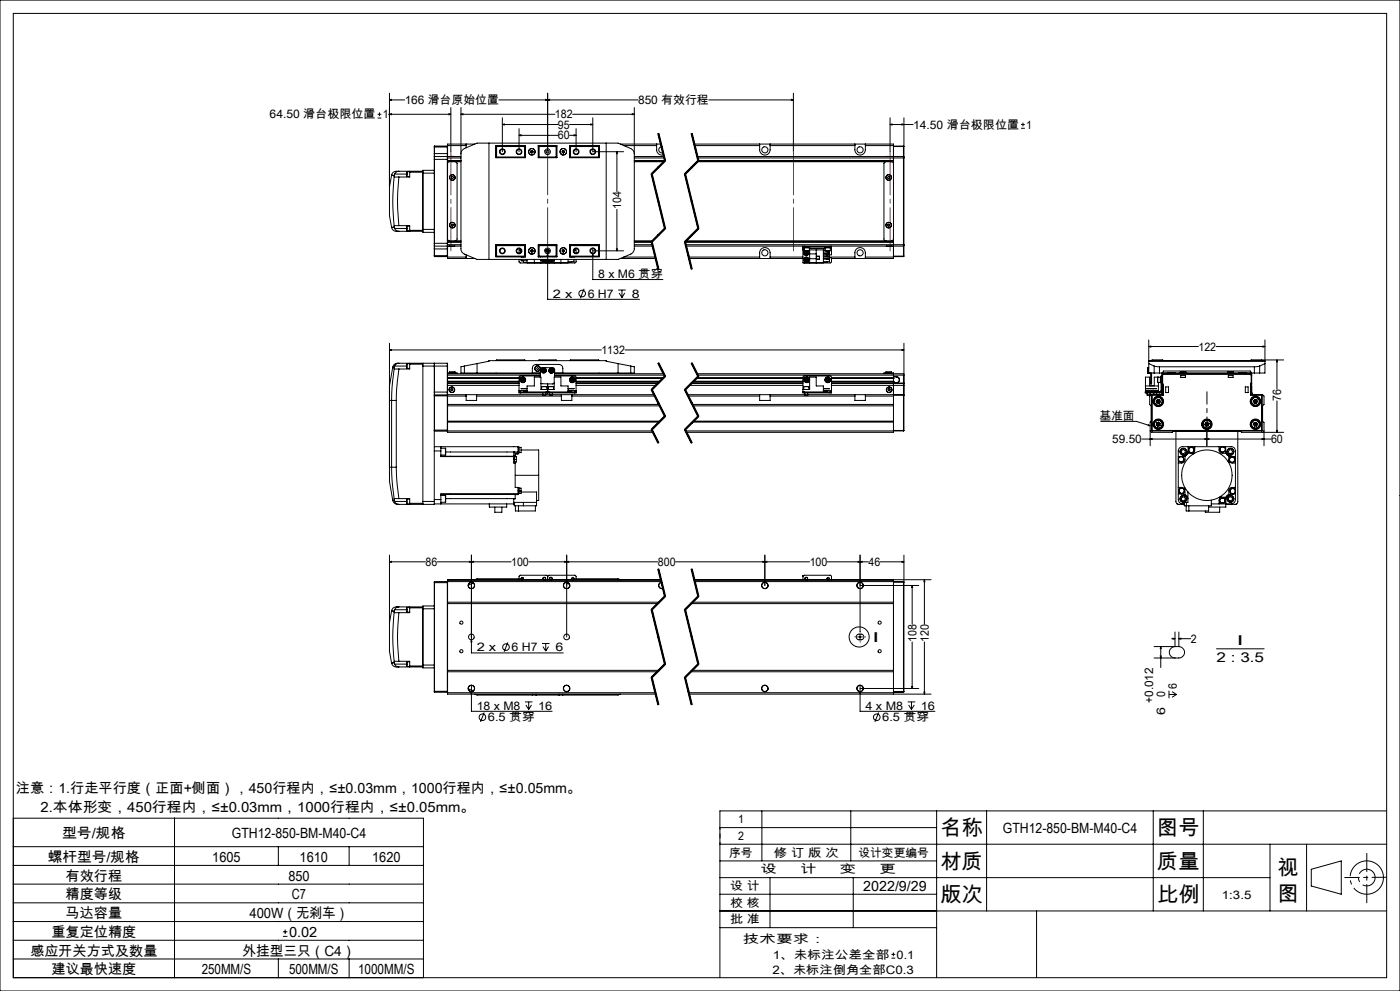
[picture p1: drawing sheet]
<svg xmlns="http://www.w3.org/2000/svg" width="420mm" height="297mm" viewBox="0 0 420 297" stroke-linecap="round" stroke-linejoin="round" font-family="sans-serif">
<g fill="none" stroke="#000" stroke-width=".3">
<path d="M0 0h420v297h-420zM4 4h412v289h-412zM113.3 35.4h1.1M113.3 34.3h1.1M113.8 33.7v1.1M116.6 34.3h18.7M116.8 29.9l.6-.1v.3zM116.8 34.3l.6-.2v.3zM116.8 29.9h4.6M116.8 27.9v28.2M134.7 34.1l.6 .2-.6 .1zM135.3 32.2v13.3"/>
<path d="M138.3 34.3l.6-.2v.3zM138.3 32.2v42.7l.3 .6 .7 .7 3.8 1.5h42.3l4.4-1.9 .5-1.2v-42.4M138.3 34.3h28.2M150.7 37.3l.6-.2v.4zM150.7 37.3h16.7M150.7 35.3v10.2M155.7 38.6v6.9M163.7 29.8l.6 .1-.6 .2zM164.3 29.9l.6-.1v.3zM164.3 27.9v17.6M170.9 37.3h6.9M171.8 34.3h18.5"/>
<path d="M172.8 38.6v6.9M177.2 37.1l.6 .2-.6 .2zM177.8 35.3v10.2h9.3M189.7 34.1l.6 .2-.6 .1zM191.4 29.9h-41.8M197.5 40l2 8.2-4 4 4 16.3-4 4 2 8.1M197.7 40l2 8.1M207.5 40l2 8.2M207.7 40l2 8.1M212.6 29.9h25.4M237.4 29.8l.6 .1-.6 .2zM238 27.9v17.6"/>
<path d="M267 37.3l.6-.2v.4zM267 37.3h6.9M267 35.3v10.2M270.6 37.1l.6 .2-.6 .2zM271.2 35.3v11.8M306.3 38.4h1.1M306.3 37.3h1.1M306.9 36.8v1.1M116.8 56.1v8.5l.7 3.6M117.5 52.5h.1M117.5 52.5l.8 .1M117.5 52.5l-.7 3.6"/>
<path d="M118.3 52.9a64.4 64.4 0 0 0 0 14.8M118.3 52.9l1.4 .2M118.3 52.6v.3M118.4 52.2l-.1 .4M118.4 52.2h3.6M119.7 51.3h-.7a1.42 1.42 0 0 0-1.5 1.2M119.7 53.1a66.7 66.7 0 0 0 0 14.5M119.7 51.3l-.9 .3-.4 .6M119.7 51.3h7.2M122 52.2l.1 .7M122.1 51.5l-.1 .7M122.1 51.5v1.4"/>
<path d="M122.1 51.5h.8M122.1 52.9h.8M122.9 51.3v.3M122.9 51.6v1.5h-3.2M122.9 51.6h4M126.9 51.3v.3M126.9 51.6v17.4M126.9 51.9h3.4M130.3 47.8v4.1M130.3 51h-3.4v.3M130.3 47v.8M130.3 46v1"/>
<path d="M130.3 51.9v16.9M130.3 47.8h4M130.3 46h4M130.3 44.1h4M130.4 46.9v26.9M130.4 43.8v3.1M130.4 43.8l-.1 2.2M130.4 46.9h7.9M130.4 43.8h3.8M130.4 46.9l-.1 .1M134.2 46.9v26.9M134.2 43.8v3.1"/>
<path d="M134.2 46.9l.1 .1M134.2 43.8h.1M134.3 46.9h.1M134.3 47v.8M134.3 47.8v25.1M134.3 48.1h4M134.3 43.6h5.5M134.3 47.3h4M134.7 46.9h1.7M135.5 52.9h.4l.1 .3-.1 .3h-.4l-.1-.3zM136.6 48.5l.5 .4v22.8l-.5 .5M138.3 48.5h-3.5l-.5 .5"/>
<path d="M138.3 46.1l.1-.7 .6-.7 4.1-1.8h42.3l4.1 1.8 .6 .7 .2 .7M139.8 43.2v1.1M142.5 43.2h-8.2v3.7M146.7 42.9v34.8M148.8 43.7h8.9v3.6h-8.9zM148.8 46.9h.1M149 43.9h8.4M149 47.1h8.4M149 43.9v3.2M149 47.1l-.2 .1h8.9M155.7 40.6l.6-.2v.3zM155.7 40.6h11.7"/>
<path d="M157.4 43.9l.2-.1v3.4l-.2-.1M157.4 43.9v3.2M157.7 43.8h-8.9l.2 .1M159.3 45.3v.3M159.3 45.6l.3 .2M159.6 45.2l.2 .1M159.6 45.2l-.3 .1M159.8 45.3v.3M159.8 45.6l-.2 .2M161.5 43.7l.1 .1M161.5 43.7h5.6v3.6h-5.6zM161.5 43.8h5.6"/>
<path d="M161.5 47.2h5.6M161.6 43.8v3.4l.1-.1M161.6 43.8l.1 .1M161.7 43.9h5.1M161.7 43.9v3.2M161.7 47.1h5.1M166.8 43.9l.2-.1v3.4l-.2-.1M166.8 43.9v3.2M168.7 45.3v.3M168.7 45.6l.3 .2M169 45.2l.3 .1M169 45.2l-.3 .1"/>
<path d="M169.3 45.3v.3M169.3 45.6l-.3 .2M170.9 43.7h8.9v3.6h-8.9zM170.9 43.8h8.8M170.9 40.6h1.9M171.1 43.9l-.1-.1v3.4l.1-.1M171.1 43.9h8.5M171.1 43.9v3.2M171.1 47.1h8.5M171.6 43.7v.1M172.2 40.4l.6 .2-.6 .1zM179.6 43.9v3.2"/>
<path d="M179.6 47.1l.1 .1h-8.8M179.7 43.8v3.5M179.7 46.9h.1M179.7 43.8l-.1 .1M181.9 42.9v34.8M185.1 45.5l.1 .6h-.3zM185.1 45.5v11.9M186.1 43.2h12.2M187.1 43.6h9.9M190.3 48.5h8.9M190.3 46.9h8.9M190.3 48.1h9.2"/>
<path d="M190.3 47.3h9M195.3 52.2l4 16.3M195.7 52.1l4 16.3M197 43.2v1.7a1.53 1.53 0 0 0 2 1.5M197.3 40l2 8.2M198.5 44a.92 .92 0 0 0-.9 1.1 .92 .92 0 0 0 1.3 .7M199.4 48l-4 4M199.6 48.3l-4 4M205.3 52.2l4 16.3M205.7 52.1l4 16.3M207.3 40l2 8.2M208.2 43.2h59.8v34.3h-18.6"/>
<path d="M208.4 43.6h19.5M209.2 46.9h61.8M209.2 48.5h58.2l.5 .1 .1 .4M209.3 47.3h61.7M209.4 48l-4 4M209.5 48.1h58.5M209.5 48.2l-4 4 4 16.3-4 4 2 8.1M209.6 48.3l-4 4M227.9 43.2v1.7a1.57 1.57 0 0 0 1.6 1.6 1.57 1.57 0 0 0 1.5-1.6v-1.7M231 43.6h25.5M256.5 43.2v1.7a1.57 1.57 0 0 0 1.5 1.6 1.57 1.57 0 0 0 1.6-1.6v-1.7M259.6 43.6h8.4"/>
<path d="M265.7 48.5l-.5 .4v22.8l.1 .3 .4 .2M265.9 46.9h1.7M266.5 52.9h.3l-.1 .6-.3-.1-.1-.3zM268 43.8h3M268 43.9h3M271 46.9v.4M271 47.3h.2M271 46.9l.2 .2M271 43.8v.1M271 43.9v3M271 47.3v26M271.2 47.1v.2"/>
<path d="M271.2 47.3v26M117.5 68.2a1.75 1.75 0 0 0 2.2 1.1M117.5 68.2h.1M118.3 67.7v.3M118.3 68l.1 .5M118.3 68l-.8 .2M118.4 68.5l.6 .7 .7 .1M118.4 68.5h3.6M119.7 67.6l-1.4 .1M119.7 67.6h3.2v1.4M119.7 69.3h7.2M122 68.5l.1 .7"/>
<path d="M122.1 67.8l-.1 .7M122.1 67.8v1.4M122.1 67.8h.8M122.1 69.2h.8M122.9 69v.3M122.9 69h4M126.9 69.3v.3h3.4M126.9 69v.3M126.9 68.8h3.4M130.3 68.8v4.1M130.3 72.9v.8M130.3 73.7v.9"/>
<path d="M130.3 74.6l.1 2.3M130.3 76.6h4M130.3 72.9h4M130.3 73.7l.1 .1M130.3 74.6h4M130.4 73.8v3.1M130.4 73.8h7.9M130.4 76.9h3.8M134.2 73.8v3.1M134.3 71.6l.4 .6h3.6M134.3 73.7h.1M134.3 72.9v.8"/>
<path d="M134.3 73.8v3.7h8.2M134.3 72.5h4M134.3 77h5.5M134.3 73.3h4M134.3 73.7l-.1 .1M134.3 76.8l-.1 .1M134.7 73.8h1.7M135.4 67.4l.2-.2 .4 .1v.3l-.3 .2zM139.8 76.4v1.1M148.8 73.8h.1M148.8 73.4h8.9v3.6h-8.9zM149 76.8h8.4"/>
<path d="M149 76.8l-.2 .1h8.9M149 73.6v3.2M149 73.6h8.4M155.7 77.7v.9l.3 .2h8M155.7 74.5v1.4M156.1 75.1h.3M156.1 74.6v.5M156.4 77h.1M156.4 77.7v.4h1.7M156.4 75.2v.3M156.5 78.1h.4M157.1 76.9v.1"/>
<path d="M157.1 78.1v.6h1M157.4 73.6l.2-.1v3.4l-.2-.1M157.4 73.6v3.2M157.7 73.5h-8.9l.2 .1M158.1 77.7v1.1h12.3v-1.1M159.3 75v.3M159.3 75.3l.3 .2M159.6 74.9l.2 .1M159.6 74.9l-.3 .1M159.8 75v.3M159.8 75.3l-.2 .2M160.3 77.7v1.1"/>
<path d="M161.5 73.4h5.6v3.6h-5.6zM161.5 76.9h5.6M161.5 73.5h5.6M161.6 76.9l-.1 .1M161.7 73.6l-.1-.1v3.4M161.7 76.8h5.1M161.7 73.6v3.2M161.7 73.6h5.1M161.7 76.8l-.1 .1M162 76.9v.1M162.1 76.9v.1M162.3 77.7v1.1"/>
<path d="M162.3 78h.1M162.3 77.7v.3M162.4 78h1.5M162.5 78a.78 .78 0 0 0 .9 .5 .78 .78 0 0 0 .6-.8 .78 .78 0 0 1-.6 .9 .78 .78 0 0 1-.9-.6zM162.7 76.9v.1M163 78l.1 .2M163.2 78l-.1 .2M163.5 78v.1M163.5 78.1l-.4 .1M163.6 78l-.1 .1M163.9 78h.1M163.9 75.1h.1"/>
<path d="M163.9 75.3l.1 .2M163.9 75.1h-.1M163.9 75v.1M163.9 77.7v.3M164 74.9h.6M164.3 76.1l.1 .6h-.3zM164.3 74.3v15.4h27.5M164.5 77.7a.78 .78 0 0 0 .6 .9 .78 .78 0 0 0 .9-.6M164.5 77.7a.74 .74 0 0 0 .6 .9 .74 .74 0 0 0 .9-.6M164.6 78h1.6M164.6 75.1h.1M164.6 75v.1"/>
<path d="M164.6 77.7v.3M164.7 75.3l-.1 .2M164.7 75.1h.1M164.9 78l.4 .2M165.3 78v.2M165.6 78l-.3 .2M165.9 76.9v.1M166.2 77.7v.3M166.3 77.7v1.1M166.4 76.9v.1M166.8 73.6l.2-.1v3.4l-.2-.1M166.8 73.6v3.2"/>
<path d="M168.3 77.7v1.1M168.7 75v.3M168.7 75.3l.3 .2M169 74.9l.3 .1M169 74.9l-.3 .1M169.3 75v.3M169.3 75.3l-.3 .2M170.9 73.4h8.9v3.6h-8.9zM170.9 76.9h8.8M170.9 73.5h8.8l-.1 .1M171.1 73.6l-.1-.1v3.4l.1-.1M171.1 76.8h8.5"/>
<path d="M171.1 73.6v3.2M171.1 73.6h8.5M171.5 76.9v.1M171.5 78.4v.3h-1.1M171.6 76.9v.1M172.1 75.1h.4M172.2 77h.1M172.2 77.9v-.2v.7h-1.8M172.5 75.1h-.4M172.5 74.6v.5M172.8 77.7v.9l-.3 .2h-8M172.8 74.5v1.4"/>
<path d="M177.8 76.1l.2 .6h-.3zM177.8 74.3v9.5h21.1M177.8 75.2h9.3M179.6 73.6v3.2M179.6 76.8l.1 .1M179.7 73.4v3.5M179.7 73.8h.1M184.9 74.6h.3l-.1 .6zM185.1 62.8v12.4M186.1 77.5h10.6M187.1 77h9.5M190.3 72.2h5.5"/>
<path d="M190.3 73.8h5.5M190.3 72.5h5.2M190.3 73.3h5.4M195.3 72.5l2 8.2M195.7 72.4l2 8.2M199.4 68.3l-4 4M199.6 68.6l-4 4M205.3 72.5l2 8.2M205.5 72.5h62.5M205.7 72.4l2 8.2M205.7 73.3h65.3M205.8 73.8h65.2"/>
<path d="M206.6 77h21.3M206.7 77.5h34.2M209.4 68.3l-4 4M209.6 68.6l-4 4M227.9 77.5v-1.7a1.57 1.57 0 0 1 1.6-1.6 1.57 1.57 0 0 1 1.5 1.6v1.7M231 77h9.9M240.9 74h.4M240.9 74v.5M240.9 74.5v4.3h6.1v-3.9M240.9 73.8v.2M240.9 74.9h.4M240.9 74.5h.4"/>
<path d="M241.2 74v.3h1.7v-.3M241.3 75.1h.9M241.3 75.1h1.5M241.3 74.3v.8M241.3 73.8v.2M241.3 74h7.7M241.5 76l.3 .2M241.5 77.7v.4M241.5 77.7l.4 .1M241.5 75.1a.78 .78 0 0 0-.2 1.2 .78 .78 0 0 0 1.2 0 .78 .78 0 0 0-.2-1.2M241.5 75.6v.4M241.5 75.6l.4 .2"/>
<path d="M241.5 78.1l.5 .1M241.6 75.1a.74 .74 0 0 0-.3 1.2 .74 .74 0 0 0 1.2 0 .74 .74 0 0 0-.3-1.2M241.8 77.4l.4 .1M241.8 77.4l-.3 .3M241.8 77.4l.1 .4M241.9 75.8l.3 .3M241.9 75.8l-.1 .4M241.9 75.8l-.4 .2M241.9 77.8l.4 .2M241.9 77.8l.1 .4M241.9 77.8l-.4 .3M241.9 75.4l-.4 .2"/>
<path d="M241.9 75.4l.4 .2M241.9 75.4v.4M242.2 76.1l-.4 .1M242.2 77.5l.1 .5M242.2 77.5l-.3 .3M242.3 75.6l-.1 .5M242.3 75.6l-.4 .2M242.3 78l-.3 .2M242.8 75.1h-.6M242.8 74.3v.8M242.8 74.9l4.7 .1M242.8 74.5h4.7"/>
<path d="M242.9 74.9v3.9M242.9 76.1h2M242.9 77.5h2M244.9 74.9v3.9M244.9 76.8h1v.9h-1zM247 75.5h1.8v.4h-1.8M247 76.2h1.8v.5h-1.8M247 77h1.8v.4h-1.8M247 77.7h1.8M247.5 74v.3h1.6M247.5 75.1h1.6M247.5 74.3v.8"/>
<path d="M248.1 77.4v.3l.4-.2 .3 .2M248.1 75.1v.4M248.1 76.7v.3M248.1 78.4v.3h-1.1M248.3 75.5h.3M248.4 77.5h.2M248.8 75.9l-.2 .3-.5-.3v.3M248.8 75.7v.2M248.8 77.7v.2M248.8 77.3h.6v1.2l-.3 .3h-8M248.8 77.7v.7h-1.8M248.8 77h7.7"/>
<path d="M249 74h.4M249 73.8v.2M249.1 74.3v.8M249.1 74.5h.3M249.2 74l-.1 .3M249.4 74v.5M249.4 73.8v.2M249.4 74.5v1.9h-.6M256.5 77.5v-1.7a1.57 1.57 0 0 1 1.5-1.6 1.57 1.57 0 0 1 1.6 1.6v1.7M259.6 77h8.4M265.9 73.8h1.7M266.3 67.4l.3-.2 .3 .4-.2 .2-.4-.1z"/>
<path d="M268 71.6l-.4 .6h-61.8M268 76.8h3M268 76.9h3M271 73.3h.2M271 73.3v.5M271 76.8h.2M271 76.8v.1M271 73.8v3M271.2 73.3v.3M271.2 73.6l-.2 .2M271.2 76.8l-.2 .1M271.2 73.6v3.2"/>
<path d="M175.2 86.6l-1.1 2.8M185.5 86.9h2.2M185.7 87.8l.9 1.4M186.6 86.9v2.3M187.4 87.8l-.8 1.4M116.8 104.9l.6-.2v.3zM116.8 102.9v37.1M116.8 104.9h63.6M117.8 110l-1 5.7v4.3h.7M117.8 110l.5 .1M118.3 110.5l-.7 5.6-.1 3.9M118.3 110.5l1.4 .1"/>
<path d="M118.3 110.1v.4M118.4 109.7l-.1 .4M118.4 109.7h3.6M119.7 108.9h-.3a1.43 1.43 0 0 0-1.6 1.1M119.7 110.6l-.7 5.6-.1 3.8M119.7 108.9l-.7 .1-.6 .7M119.7 108.9h14.5M122.1 109v1.4M122.1 109h.8M122.1 110.4h.8M122.9 108.9v.2M122.9 109.1v1.5h-3.2"/>
<path d="M122.9 109.1h4M126.9 108.9v.8M126.9 109.7h7.4M126.9 109.7v40.6M130.3 108.9h.1M130.3 108.9l.1 9.5M130.3 117.5v.9M130.3 108.9v8.6M130.3 118.4v31.9M130.3 118.7h4M130.3 117.5h4M130.4 118.4v10.8"/>
<path d="M130.4 118.4h3.8M130.4 118.4h-.1M134.2 108.9v9.5M134.2 108.9l.1 .8M134.2 118.4v10.8M134.2 118.4h.1M134.3 114.8v.1M134.3 109.7v2.7M134.3 111.8h.5M134.3 117.5v.8M134.3 118.3v11.3h61.6M134.3 118.7h5.5"/>
<path d="M134.3 118.3h5.5M134.3 112h27.8M134.3 114.3h21.4M134.3 113.4h21.4M134.3 112.4h27.8M134.3 114.9h21.4M134.3 114.8h21.4M134.3 115.5h21.4M134.3 112.4v2.4M134.3 114.9v2.6M134.8 111.7l.1 .1M134.8 111.7h1.8"/>
<path d="M134.8 111.5h1.5M134.8 111.8h1.8M134.8 111.5v.5M135.3 116.6l.3-.1 .3 .2-.1 .3-.5-.1zM136.2 111.5h-1.4M136.2 111.5h.4M136.3 111.5h.3M136.6 111.7l-.1 .1M136.6 111.8h.5v.2M136.6 111.5v.5M139.3 111.8h20.4v-1.4a1.14 1.14 0 0 1 1.1-1.2h6.9a1.14 1.14 0 0 1 1.1 1.2v1.4h20.4M139.3 109.7l-1 .2v1.9h1"/>
<path d="M139.3 109.7v2.1M139.8 118.3h3.2M139.8 118.3v1.7h3.2v-1.7M143 118.7h25.4M143 118.3h19.8M143.1 109v2.8M148.8 108h8.8M148.8 108v.1M148.8 111.8v.2M155.7 114.3h-21.4l21.4 .1M155.7 113.3h-21.4h21.4M155.7 117.5h.4"/>
<path d="M155.7 117.5v.3h.4M155.7 117v.5M155.7 117h2.4M156.1 117.5h7.7M156.1 117.8h7.7M156.1 117.5v.3M156.5 113.6v.4M156.5 113.6l.3 .2M156.5 114l.3 .3M156.8 113.4l-.3 .2M156.8 113.4l.4 .2M156.8 113.4v.4"/>
<path d="M156.8 113.8l.4 .2M156.8 113.8v.5M156.8 113.8l-.3 .2M157.1 117.1v.2h1M157.2 113.6v.4M157.2 113.6l-.4 .2M157.2 114l-.4 .3M157.6 108v.1M158.1 117.5v-1.8h2.2v-2.7h2v3.7h4v-3.7h2v2.7h2.1v1.8M158.1 116.4h-1.7l1.7 .1M159.7 111.7h2.4M161.6 108h5.4"/>
<path d="M161.6 108v.1M162.1 112.7h-6.1l-.3 .3v4M162.1 113v-2.4l.5-.5 3.6 .2 .2 .4-.1 2.3M162.5 115.9v.8M162.5 115.8h.1M162.5 115.8h1.5M162.7 110.9l.1 .4M162.7 110.9l.4 .1M162.8 111.3l.4 .1M162.8 118.4h.9M162.8 117.8v.6M163 110.6l-.3 .3"/>
<path d="M163 110.6l.4 .1M163 110.6l.1 .4M163.1 111l.1 .4M163.1 111l.4 .1M163.1 111l-.3 .3M163.4 110.7l.1 .4M163.4 110.7l-.3 .3M163.5 111.1l-.3 .3M163.7 117.8v.6M163.7 118.3h1.2M163.8 117.5h.9M163.8 117.8h.5"/>
<path d="M163.8 117.5v.3M164 115.9h.1M164 115.9v.8M164.3 117.8h.4M164.3 115v2.8M164.5 115.9h1.6M164.5 115.9v.8M164.7 117.5h7.7M164.7 117.8h7.7M164.7 117.5v.3M164.9 118.4h.1M164.9 117.8v.6"/>
<path d="M164.9 118.4h.8M165 111l.1 .4M165 111l.8 .2M165.1 111.4l.4 .1M165.3 110.7l-.3 .3M165.3 110.7l.4 .1M165.3 110.7l.1 .4M165.4 111.1l.1 .4M165.4 111.1l-.3 .3M165.7 118.4h-.8M165.7 118.3h2.7M165.7 117.8v.6"/>
<path d="M165.7 110.8l.1 .4M165.7 110.8l-.3 .3M165.8 111.2l-.3 .3M166 115.8l.1 .1M166 115.8l-1.5 .1M166.1 115.9v.8M166.3 114.7l-.5 .4-3.5-.2M166.4 112.7h6.2l.2 .3v4M166.4 112h32.7M166.4 112.4h32.9M166.4 111.7h2.4M167 108v.1"/>
<path d="M168.4 118.3h3.2M168.4 118.3v1.7h3.2v-1.7M170.4 116.4h1.8l-1.8 .1M171 108h8.7M171 108v.1M171.3 113.7v.4M171.3 113.7l.8 .3M171.3 114.1l.4 .2M171.5 117.1v.2h-1.1M171.6 118.7h24.8M171.6 118.3h24.6M171.7 113.4l.3 .2"/>
<path d="M171.7 113.4l-.4 .3M171.7 113.4v.9M172 113.6l.1 .4M172 113.6l-.7 .5M172.1 114l-.4 .3M172.4 117.5h.4M172.4 117.5v.3M172.8 117.5v.3h-.4M172.8 117v.5M172.8 114.3h25.1M172.8 113.3h26.2M172.8 114.3h25.2"/>
<path d="M172.8 113.4h26.1M172.8 117l-2.4 .1M172.8 114.9h24.6M172.8 114.8h24.7M172.8 115.5h24M172.8 114.4h25.1M179.7 108v.1M179.7 111.8v.2M185.4 109l-3.5-.7v-.2h-35.2v.2l-7.4 1.4M185.4 109v2.8M185.4 109l3.8 .7M187.5 104.9h83.7"/>
<path d="M189.2 109.7l1.1 .2v1.9h-1.1M189.2 109.7v2.1M195.3 116.9l4 7.9M195.7 116.7l4 8M197 119.8l.1 .2M197.3 108.9l2 4M197.5 108.8l2 4-4 4 4 8-4 4 2 3.9M197.7 108.7l1 2M198.7 110.7l1 2zM199.4 112.7l-4 4M199.6 112.9l-4 4M205.3 116.9l4 7.9"/>
<path d="M205.7 116.7l4 8M206.2 118.3h21.7M206.4 118.7h21.5M206.8 115.5h34.1M207.3 108.9l2 4M207.4 114.9h33.5M207.5 108.8l2 4-4 4 4 8-4 4 2 3.9M207.5 114.8h33.4M207.7 108.7l2 4M207.9 114.4h33M208 114.3h32.9M208.9 113.4h32"/>
<path d="M209 113.3h31.9M209.1 112h61.9M209.3 112.4h61.7M209.4 112.7l-4 4M209.6 112.9l-4 4M227.9 118.3h3.1M227.9 118.3v1.7h3.1v-1.7M231 118.7h25.5M231 118.3h10.4M240.9 117.5h.4M240.9 116.7h2v-3.7h2v2.7h2.1v1.8M241.1 115.9h1.5"/>
<path d="M241.1 115.9v.8M241.2 115.8l-.1 .1M241.2 115.8h1.4M241.3 117.5h7.7M241.3 117.5v.3M241.3 117.8h7.7M241.4 118.4h.1M241.4 117.8v.6M241.5 118.4h.8M241.6 113.9l.3 .4M241.7 113.6l-.1 .3M241.7 113.6l.7 .5"/>
<path d="M242 113.8l-.4 .1M242 113.8l-.1 .5M242.1 113.4l.3 .3M242.1 113.4l-.4 .2M242.1 113.4l-.1 .4M242.3 118.4h-.8M242.3 117.8v.6M242.3 118.3h14.2M242.4 114.1l-.5 .2M242.4 113.7v.4M242.4 113.7l-.4 .1M242.6 115.8v.1"/>
<path d="M242.6 115.9v.8M247 116.4h1.8l-1.8 .1M247.9 113.7l.1 .4M247.9 113.7l.8 .3M248 114.1l.4 .2M248.1 117.1v.2h-1.1M248.3 113.4l.4 .2M248.3 113.4l-.4 .3M248.3 113.4l.1 .9M248.7 113.6v.4M248.7 113.6l-.7 .5M248.7 114l-.3 .3"/>
<path d="M249 117.5h.4M249 117.5v.3M249.4 113.3h18.6M249.4 117.5v.3h-.4M249.4 117v-4l-.2-.3h-7.9l-.4 .4v4.7h.4M249.4 117v.5M249.4 114.3h18.6M249.4 113.4h18.6M249.4 117l-2.4 .1M249.4 114.9h21.6M249.4 115.5h21.6M256.5 118.3h3.1"/>
<path d="M256.5 118.3v1.7h3.1v-1.7M259.6 118.7h8.4M259.6 118.3h11.4M265.7 111.5h1.7M265.7 111.7l.1 .1M265.7 111.8h-.5v.2M265.7 111.7h1.7M265.7 111.5v.5M265.7 111.8h1.7M266.6 116.5l.4 .1-.2 .5-.3-.1-.1-.3zM267.4 111.7v.1M267.4 111.8h.6v3"/>
<path d="M267.4 111.5v.5M268 114.3l-18.6 .1M268 114.8v14.8h-62.1M268 114.3h.1M268 113.3h.1M268 114.8h.1M268 118.4h3M268 112.9h.9M268 114.8h3M268 113h.9M268.9 112.9a.99 .99 0 0 1 .9 .8 .99 .99 0 0 1-.7 1.1M268.9 113a.88 .88 0 0 1 .9 .8 .88 .88 0 0 1-.9 .9"/>
<path d="M268.9 112.9v.1M268.9 114.7v.1M268.9 114.7l-19.5 .1M270.6 104.7l.6 .2-.6 .1zM271 118.3v.1M271 112v.4M271 114.8h.2M271 114.8v.1M271 114.9v.6M271 112.4v2.4M271 115.5v2.8M271 118.4v10.6"/>
<path d="M271.2 114.9h-.2M271.2 114.8h.1M271.2 114.9l-.2 .6M271.2 102.9v26.1M343.6 115.7h3.9M343.7 117.1h3.8v.2h-3.8zM344 117.5h-.4v.3h.4M344 117.5h3.9M344 116.4l.7 .1zM344 117.8h1.2M344 117.5v.3M344.1 118.4h.9"/>
<path d="M344.1 117.8v.6M344.3 110.3l.1 1.6M344.4 110.3h-.1M344.4 110.2l-.1 .1M344.4 110.3v1.6M344.4 110.2v.1M344.4 110.3h.2M344.4 110.2h.2M344.6 103.9l.6-.2v.3zM344.6 101.9v9.9M344.6 103.9h14.9M344.6 108.1h34.9"/>
<path d="M344.6 108.3h34.9M344.6 109l1.7 .7M345 116.4l.4 .1zM345 117.8v.6M345.2 117.8h.8M345.2 117.5v.3M345.2 114.5v.6h.3v-.6M345.2 114.5h.3M345.2 111.8v2.7M345.5 118.4h.2M345.5 108h3.4M345.5 108v.1"/>
<path d="M345.5 111.8v2.7M345.5 118.4v10.6M345.7 118.4h3.3M345.7 118.4v10.6M345.7 116.4l.4 .1zM346 117.5v.3M346 117.8h1.9M346.1 117.8v.5M346.3 109.7l1.5 .2M346.3 111.8h1.5M346.3 111.8l-1.9 .1M346.3 109.7v2.1"/>
<path d="M346.5 116.4l.4 .1zM347 117.8v.5M347.3 113.1v1.5zM347.3 119.7l.6 .1M347.3 119.7l-.4 .5M347.3 119.7l.2 .6M347.3 114.6h.8M347.5 113v.1M347.5 114.6v2.9M347.8 111.8h.9M347.8 109.9h28.5M347.8 109.9v1.9"/>
<path d="M347.9 117.5v.3M347.9 119.8l.3 .6M347.9 119.8l-.8 1M348.1 113v1.7h.2M348.3 117l-.4 .5M348.3 113h-2v2.6h-1.4v-2.6h-1.3v4.5M348.3 117h.3M348.3 113.1h.4M348.3 113.1v3.9M348.6 117.2l-.7 .6M348.6 117.6l-.5 .7M348.7 116v1.6"/>
<path d="M348.7 112.7h-.4v.4M348.7 116h.1M348.7 117.6h.1M348.7 111.8v4.2M348.7 111.8l.4-.6h26l.4 .6M348.7 114.9l.1 .6M348.7 111.7h26.7M348.7 117.6l-.4 .7M348.7 111.7v.5M348.7 115v1M348.8 116h.1M348.8 114.9l.2 .6"/>
<path d="M348.8 114.8h.1M348.8 114.8l-.1 .1M348.8 114.9h-.1M348.8 116v1.6M348.8 112.4v2.4M348.8 117.6h.1M348.8 118.3l.2 .1M348.8 115.5h.2M348.8 118.3h-3.5l-.4 .4v2.5l.4 .4v4.6l-.2 .3v7.1M348.8 115.5v2.8M348.9 108v.1M349 115.5v2.9"/>
<path d="M349.1 112.1l-.3 .3M349.1 112v.1M349.1 112l-.4 .3 .1 .1M349.1 112h26M349.1 112.1h26M349.7 116h.9v1.6h-.9zM350.2 112v-.2h.6v.2M352.5 111.7v.1M354 111.7l.1 .1M354 111.7h1.8M354 111.5h1.1M354 111.5v.2"/>
<path d="M354.2 112.6h1.4v.5h-1.4zM355.1 111.5h-1.1M355.1 111.5h.7M355.8 111.7l-.1 .1M355.8 111.5v.2M364.8 103.9h14.7M368.3 111.7l.1 .1M368.3 111.7h1.8M368.3 111.5h1.2M368.3 111.5v.2M368.5 112.6h1.4v.5h-1.4zM369.4 111.5h-1.1"/>
<path d="M369.4 111.5h.6M370 111.5h.1M370.1 111.7l-.1 .1M370.1 111.5v.2M371.7 111.7v.1M373.3 112v-.2h.6v.2M373.6 116h.8v1.6h-.8zM375.1 112.1l.3 .3M375.1 112v.1M375.1 112l.3 .2v.2M375.1 115.5h.2M375.1 118.4h3.4"/>
<path d="M375.1 115.5v2.9M375.2 108h3.4M375.2 108v.1M375.3 117.6h.1M375.3 118.3l-.2 .1M375.3 118.3h3.5l.4 .4v2.5l-.4 .4v4.6l.4 .4v7M375.3 115.5v2.8M375.3 116h.1M375.3 114.9l-.2 .6M375.3 114.9h.2M375.3 116v1.6M375.3 116h.2"/>
<path d="M375.3 117.6h.2M375.4 114.8l-.1 .1M375.4 114.8l.1 .1M375.4 112.4v2.4M375.4 111.7v.5M375.4 115v1M375.4 117.6l.4 .7M375.5 116v1.6M375.5 114.9l-.2 .6M375.5 117.6l.5 .7M375.5 111.8h.8M375.5 111.8v4.2"/>
<path d="M376.3 111.8h1.6M376.3 109.9v1.9M376.4 119.7l-.4 .5M376.4 119.7l.6 .1M376.4 119.7l.5 1.2M377 119.8l.3 .6M377 119.8l-.4 .5M377.9 109.7l-1.6 .2M377.9 109.7v2.1M378.5 118.4h.1M378.5 107.9l.1 .1M378.5 118.4v10.6"/>
<path d="M378.6 108v.1M378.6 118.4v10.6M378.9 103.7l.6 .2-.6 .1zM379.5 101.9v9.9h-1.6M379.5 109l-1.6 .7M383.1 107.9l.1 .6h-.3zM383.1 107.9v8.7M385.1 107.9l-9.9 .1M117.5 120h1.4M117.5 120v20M118.9 120v20M130.3 133.9h25.1v1.6"/>
<path d="M130.3 135.1h2M130.3 128.9h4M130.3 129.1l.1 .1M130.4 129.2h3.8M132.3 133.9v1.2M132.3 135.1v1.7l22.6 .1v.8M132.3 136.4h1.3M132.3 134.3h1.3M132.3 136.7h21.8M133.6 134.3v2.1M133.7 135.5h21.7M134.3 121.2h63.4"/>
<path d="M134.3 121.6h63.6M134.3 126.5h63.4M134.3 126.2h63.7M154.1 136.7v1M154.1 137.7v1.1h.5M154.1 135.5h.1M154.1 135.5v1.2M154.1 133.8v.1M154.1 137.7h.8M154.1 136.6h.5M154.3 136.8v1.7h-.2M154.6 138.5v.3"/>
<path d="M154.6 138.8v7.3h.8v1.9M154.6 136.6v.3M154.9 137.7v.8h-.6M155.4 135.5v.4M155.4 135.9h-.8v.7M155.4 134h.4v1.7M155.4 135.9v.2h-.8M155.6 134v1.7M155.8 134.1h.5v1.5l-.9 .1M156.3 134.9h5.3v7.5M195.3 128.8l2 4M195.7 128.7l2 4"/>
<path d="M195.7 129.1l-61.5 .1M199.4 124.6l-4 4M199.6 124.9l-4 4M205.3 128.8l2 4M205.7 128.7l2 4M205.7 129.1h65.3M207.7 121.2h60.3M207.8 126.5h60.2M207.9 121.6h60.1M208 126.2h60M209.4 124.6l-4 4M209.6 124.9l-4 4"/>
<path d="M268 129h3M271 129h.2M271 129v.1M271.2 129l-.2 .1M330.2 126.3h10.7l4.2 1.3M342.5 131.6h38.8M344.5 127.3l.6 .3h-.6zM345.1 129.1l.4 .5h6.1l.5-.5M345.1 131.6l.6-.2v.3zM345.5 129h.2M345.5 129l.2 .1M345.7 129v.1"/>
<path d="M345.7 129.1h32.8M345.7 129h32.8M346.9 120.2l.2 .6M346.9 120.2l.6 .1M346.9 127.4l.5 .4M347 126.7l-.1 .7M347 126.7l.5 .4M347.1 120.8l.6 .1M347.5 127.1l.5 .5M347.5 127.1l-.6 .3M347.5 127.1l-.1 .7M347.5 120.3l.2 .6"/>
<path d="M347.5 120.3l.7 .1M347.6 126.5l.5 .4M347.6 126.5l-.6 .2M347.6 126.5l-.1 .6M348 127.6l-.6 .2M348.1 126.9l-.1 .7M348.1 126.9l-.6 .2M348.2 120.4l-.5 .5M352 129.2h20.1M352.8 129.2v21.1a.91 .91 0 0 0 .8 .9h1.7M353.5 137.8v11.9a1.42 1.42 0 0 0 1.8 1.3M354.4 135l.6-.3 .6 .3v.7l-.6 .3-.6-.3z"/>
<path d="M356.3 135.9l-.8 .7v1.2a.96 .96 0 0 1-1 1h-1M356.3 135.9h1.5l.1 .2M356.4 135.5l-.1 .4M356.4 135.5a1.98 1.98 0 0 1-2.5 1.3h-.4M356.5 133.9l-.1 1.6M357.4 134a.85 .85 0 0 1 .9 .9 .85 .85 0 0 1-.9 .8M357.4 134a.85 .85 0 0 0-.8 .9 .85 .85 0 0 0 .8 .8M357.4 134a.85 .85 0 0 0-.9 .9 .85 .85 0 0 0 .9 .8M358.4 133.9v1.2l-.3 .5 .2 .3M361.4 127.3l.4 .5M361.5 131.4l.6 .2-.6 .1zM361.6 126.6l-.2 .7"/>
<path d="M361.6 126.6l.5 .5M362.1 127.1l.4 .5M362.1 127.1l-.7 .2M362.1 131.6l.6-.2v.3zM362.1 128.7v4.9M362.3 126.5l.4 .5M362.3 126.5l-.7 .1M362.3 126.5l-.5 1.3M362.5 127.6l-.7 .2M362.7 127l-.2 .6M362.7 127l-.6 .1M365.7 133.9v1a.96 .96 0 0 0 1 1h1.1l.9 .7"/>
<path d="M366.7 133.9h-11.9a1.27 1.27 0 0 0-1.3 1.2v2.4M367 133.9h2.4a1.21 1.21 0 0 1 1.2 1.2v12M367.7 133.9v1a1.55 1.55 0 0 0 1.3 1.8M368.6 138.6l.3-.1 .4 .2 1.3 .1M368.7 136.6l.3 .1M368.7 136.6v1.5l-.3 .2M368.8 134.8h.7l.3 .6-.3 .5h-.7l-.3-.5zM369 136.7l1.6 .1M371.3 129.2v21.1a.91 .91 0 0 1-.8 .9h-2.8M372.1 129.1l.4 .5h12.6M376 127.2l.3 .5M376 120.2l.2 .6"/>
<path d="M376 120.2l.6 .1M376.2 120.8l.7 .1M376.3 126.6l-.3 .6M376.3 126.6l.3 .5M376.6 127.1l.4 .6M376.6 127.1l-.3 .6M376.6 120.3l.7 .1M376.6 120.3l-.4 .5M376.9 126.6h-.6M376.9 126.6l.4 .5M376.9 126.6l-.3 .5M377 127.7h-.7"/>
<path d="M377.3 127.1l-.3 .6M377.3 127.1l-1.3 .1M377.3 120.4l-.4 .5M378.5 129v.1M378.5 129h.1M378.6 131.4l.6 .2-.6 .1zM378.6 129l-.1 .1M379.2 129.1l-.4 .5M382.9 129h.3l-.1 .6zM383.1 120.2v9.4M116.8 140v4.3l1 5.7M116.8 140h.7"/>
<path d="M117.5 140h1.4M117.5 140l.1 3.9 .7 5.6M117.8 150a1.59 1.59 0 0 0 1.9 1.2M118.3 149.5v.4M118.3 149.9l.1 .4M118.3 149.9l-.5 .1M118.4 150.3l.4 .5 .9 .4M118.4 150.3h3.6M118.9 140l.1 3.8 .7 5.6M119.7 149.4l-1.4 .1M119.7 149.4h3.2v1.4M122.1 149.6v1.4"/>
<path d="M122.1 149.6h.8M122.1 151h.8M122.9 150.8v.4M122.9 150.8h4M126.9 150.3v.9M126.9 150.3h3.4M130.3 150.3v.9h-10.6M130.3 149.7h2M132.3 149.7v1.3M132.3 150.5h1.3M132.3 148.5h1.3M132.3 148.1h23.1"/>
<path d="M133.6 148.5v2M133.7 149.4l20.4 .1M146.8 151v1h5.2v-1M148.4 152v1.5h2.2v-1.5M154.1 151h.1M154.1 150.6h6.9M154.1 149.5v1.5M154.6 142.4h7M154.6 151.6v1.5h6v-1.5M155.4 148v.1M155.4 146.2l.4 .1v1.6M155.4 148.1l-.8 .1v1.3h-.5"/>
<path d="M155.4 148h-23.1v1.7M155.4 147.1h.9M155.5 151.6v1.5M155.6 146.2v1.8h-.2M155.8 146.3h.5v.8M156.3 147.1v.8h-.7M156.3 147.5h4.7v4.1h-6.7v-.6h-24M157 150.6v1M161.6 142.4v7.6h-.6M353.1 151l.2 .2M353.5 148l2 .2M353.5 146.1h1.1l.6 .3 .3-.2"/>
<path d="M353.6 147.1a.86 .86 0 0 0 .9 .9 .86 .86 0 0 0 .9-.9M353.7 147.1a.85 .85 0 0 1 .8-.9 .85 .85 0 0 1 .9 .9M353.7 147.1a.85 .85 0 0 0 .8 .8 .85 .85 0 0 0 .9-.8M354.6 148.9h.7l.3 .6-.3 .6h-.7l-.3-.6zM355.5 148.2a1.37 1.37 0 0 1 .9 1.3M355.7 146.6l-.2 .1v1.5M355.8 151.6v1.5h6.8v-1.5M355.9 150.6v1M356.4 147.5v3.1h-1.1v1h8.1v-1.7M356.4 147.5h.1M356.7 151.6v1.5M365.8 149l.2 .3-.3 .5v1.2"/>
<path d="M365.9 152v1.5h-4.3v-.4M366.2 148.8l.2 .2h1.4M366.7 149.2a.85 .85 0 0 1 .9 .8 .85 .85 0 0 1-.9 .8M366.7 149.2a.85 .85 0 0 0-.8 .8 .85 .85 0 0 0 .8 .8M367.7 150.1v1.9h-5.1M367.8 149.4l-.1 1.6M367.8 149v.4M368.5 149.2l.6-.4 .6 .4v.6l-.6 .4-.6-.4zM370.6 146.1h-1a1.02 1.02 0 0 0-.9 1v1.1l-.9 .8M370.6 148l-1 .1a1.62 1.62 0 0 0-1.8 1.3M370.6 147.3v2.4a1.27 1.27 0 0 1-1.2 1.3h-6M371.1 151l-.3 .2"/>
<path d="M116.8 168.4l.6-.2v.3zM116.8 168.4h10.8M116.8 166.4v20.2M130.3 174.7h4M130.4 174.3l-.1 7.3M130.4 174.3v33.2M130.4 174.3h68M131.2 168.4h22.2M134.3 174.4l-.1 33.1M134.3 173.9h64M140.8 168.2l.6 .2-.6 .1zM141.4 168.4l.6-.2v.3z"/>
<path d="M141.4 166.4v29.3h27.6M142 174.7l-1.5 .7M155.7 173.7v-1l.3-.3h7.9l.4 .4 .3-.4h7.9l.3 .3v1M155.7 173.5h-12.6l-.6 .2M156.4 173.5h.1M156.4 173.3v.2M156.4 173.5h.6M156.5 173.1h.4M156.6 173.7a.36 .36 0 0 1-.2-.5 .36 .36 0 0 1 .6 0 .36 .36 0 0 1-.2 .5M157.1 173.3v.2M163 173.7a.41 .41 0 0 1 0-.6 .41 .41 0 0 1 .6 0 .41 .41 0 0 1-.1 .6M164 172.5h.5"/>
<path d="M164.3 172.5v1.2M165 173.7a.41 .41 0 0 1 0-.6 .41 .41 0 0 1 .6 0 .41 .41 0 0 1-.1 .6M169.4 168.2l.6 .2-.6 .1zM170 174.6l.3 .3h.4M170 168.4l.6-.2v.3zM170 166.4v24.5M170.4 174.7v.3M171.5 173.3v.2M171.5 173.5h.7M171.7 173.7a.36 .36 0 0 1-.2-.5 .36 .36 0 0 1 .6 0 .36 .36 0 0 1-.2 .5M172.2 173.5h.1M172.2 173.3v.2"/>
<path d="M172.8 173.5h12.6l.7 .2M197.3 170.6l2 8.2M197.3 168.4h-38.7M197.5 170.6l2 8.1-4 4 4 16.3-4 4 2 8.2M197.7 170.5l1 4.1M197.9 174.8l.5-.3a.95 .95 0 0 0-.8 1.2 .95 .95 0 0 0 1.3 .7 .95 .95 0 0 1-1.2-.4 .95 .95 0 0 1 .2-1.2zM198.3 173.7h-64v34.3h62.4M198.7 174.6l1 4.1zM199.4 178.6l-4 4M199.6 178.8l-4 4M207.3 170.6l2 8.2M207.5 170.6l2 8.1-4 4 4 16.3-4 4 2 8.2"/>
<path d="M207.7 170.5l2 8.2M208.2 173.7h71.1M208.3 173.9h59.7M208.4 174.3h62.6M209.4 178.6l-4 4M209.6 178.8l-4 4M228.8 168.2l.6 .2-.6 .1zM229.4 168.4l.6-.2v.3zM229.4 166.4v9.1M240.9 172.8l.3-.4h7.9l.3 .4v.9M241.1 172.5h-.2v1.2M241.6 173.7a.43 .43 0 0 1 0-.6 .43 .43 0 0 1 .6 0 .43 .43 0 0 1-.1 .6"/>
<path d="M242.9 168.4h-40.2M248.1 173.3v.2M248.1 173.5h.7M248.4 173.7a.36 .36 0 0 1-.2-.5 .36 .36 0 0 1 .6 0 .36 .36 0 0 1-.2 .5M248.8 173.3v.2M257.4 168.2l.6 .2-.6 .1zM258 175.5h17.6M258 168.4l.6-.2v.3zM258 166.4v22.9M260.5 168.4h-12.3M264.1 168.4h7.1M268 173.7v34.3"/>
<path d="M268 174.5h3M270.6 168.2l.6 .2-.6 .1zM271 174.3v.2M271 174.5v32.8M271.2 166.4v40.9M273.6 175.5l.2 .6h-.3zM273.6 175.5v11.6M277.3 173.7l.2 .6h-.3zM277.3 173.7v13.4M116.8 186.6v8.6l.7 3.5M117.5 198.7a1.7 1.7 0 0 0 2.2 1.2M117.5 183.1h.1"/>
<path d="M117.5 198.7h.1M117.5 183.1l.8 .1M117.5 183.1l-.7 3.5M118.3 183.5l1.4 .1M118.3 183.5a64.4 64.4 0 0 0 0 14.8M118.3 183.2v.3M118.3 198.3v.3M118.3 198.6l.1 .4M118.3 198.6l-.8 .1M118.4 182.7l-.1 .5M118.4 199l.6 .7 .7 .2M118.4 199h3.6"/>
<path d="M118.4 182.7h3.6M119.7 181.9h-.7a1.42 1.42 0 0 0-1.5 1.2M119.7 183.6a66.7 66.7 0 0 0 0 14.6M119.7 198.2l-1.4 .1M119.7 181.9l-.7 .1-.6 .7M119.7 198.2h3.2v1.4M119.7 199.9h7.2M119.7 181.9h7.2M122 199l.1 .7M122 182.7l.1 .8M122.1 198.3l-.1 .7M122.1 182l-.1 .7"/>
<path d="M122.1 198.3v1.4M122.1 182v1.5M122.1 198.3h.8M122.1 199.7h.8M122.1 182h.8M122.1 183.5h.8M122.9 199.6v.3M122.9 181.9v.3M122.9 182.2v1.4h-3.2M122.9 182.2h4M122.9 199.6h4M126.9 199.9v.3h3.4"/>
<path d="M126.9 199.6v.3M126.9 181.9v.3M126.9 182.2v17.4M126.9 199.3h3.4M126.9 182.5h3.4M130.3 199.3v.9M130.3 181.6h-3.4v.3M130.3 181.6v.9M130.3 182.5v16.8M134.3 180.5h63.5M134.3 180.9h63M141.4 191.8l.2 .6h-.3z"/>
<path d="M152.4 192.5l-1.2 2.8M162.6 192.9h2.3M162.9 193.8l.8 1.3M163.7 192.9v2.2M164.6 193.8l-.9 1.3M195.3 182.8l4 16.3M195.7 182.7l4 16.3M199.4 198.9l-4 4M199.6 199.2l-4 4M205.3 182.8l4 16.3M205.7 182.7l4 16.3M207.3 180.9h60.7"/>
<path d="M207.8 180.5h60.2M209.4 198.9l-4 4M209.6 199.2l-4 4M257.2 190.2a1.1 1.1 0 0 1 1.3-.2 1.1 1.1 0 0 1 .5 1.3 1.08 1.08 0 0 1-1.4 .5 1.08 1.08 0 0 1-.4-1.6zM257.3 190.9h1.4M258 190.2v1.4M273.6 192.4v13.9M277.3 192.4v15.6M346.2 193.8h7.5M348.1 196.6h.3l-.2 .6zM348.2 193.8l.2 .6h-.3zM348.2 193.8v6.3"/>
<path d="M351.5 191.4h1M351.9 191.3l.6 .1-.6 .2zM352.5 189.4v4.4a1.71 1.71 0 0 0-1.7 1.7 1.71 1.71 0 0 0 1.7 1.7M353.7 193.8a1.71 1.71 0 0 1 1.7 1.7 1.71 1.71 0 0 1-1.7 1.7h-7.5M353.7 191.4l.6-.1v.3zM353.7 189.4v4.4M353.7 191.4h3.5M364.9 194.4h14.3M130.3 200.2l.1 7.3M130.3 207.1h4M130.4 207.5h3.8M134.3 207.6h62.3"/>
<path d="M134.3 201.3h62.9M134.3 200.9h63.3M134.3 207.4l-.1 .1M140.5 206.4l1.5 .6M141.4 207.3l.2 .6h-.3zM141.4 205.3v7.9h24.2M142.5 208l.6 .3h16.6M145.3 213.5l-1.2 2.9M157.5 210.4h2.2M157.8 211.3l.8 1.3M158.6 210.4v2.2M159.5 211.3l-.9 1.3"/>
<path d="M159.7 208.3h1.1M159.7 208v.3M160.8 208.3h6.9M160.8 208v.3M167.7 208.3h1.1M167.7 208v.3M168.8 208v.3M186.1 208l-.7 .3h-16.6M195.3 203.1l2 8.1M195.7 203l2 8.1M205.3 203.1l2 8.1M205.7 203l2 8.1"/>
<path d="M206.6 207.6h61.4M207.2 201.3h60.8M207.6 200.9h60.4M258 206.3h17.6M258 207.3l.2 .6h-.3zM258 205.3v7.9h22.5M263.6 213.5l-1.1 2.9M268 207.3h3M268 207.5h3M271 207.3h.2M271 207.3v.2M271.2 207.3l-.2 .2"/>
<path d="M272.3 210.4h2.3M272.6 211.3l.8 1.3M273.4 210.4v2.2M273.5 205.7h.3l-.2 .6zM274.3 211.3l-.9 1.3M277.2 207.4h.3l-.2 .6zM279.3 208h-72.6M350.7 207v2.3M350.7 208.1h2.3M351.6 207.3l1.4 .8M353 208.1l-1.4 .9M4 245.2h123v47.8"/>
<path d="M4 253.7h123M4 259.4h123M52.4 245.2v47.8M83.5 253.7v5.7M104.7 253.7v5.7M216 253h200M216 248h65M216 258h65M228.6 243v15M255.2 243v15M281 243v50M296 243v30"/>
<path d="M346 243v30M361 243v30M381 253v20M392 253v20M416 243h-200v50M4 265h123M4 270.6h123M4 276.2h123M84.9 279.3h1.3M85.5 278.6v1.3M216 278h65M216 273h200"/>
<path d="M216 263h165M216 268h65M231 263v15M256 263v15M311 273v20M393.4 260.5l9-2.5v10l-9-2.5zM4 281.8h123M4 287.4h123M83.5 287.4v5.6M84.9 280.6h1.3M104.7 287.4v5.6M267.4 287.2h1.2"/>
<path d="M267.4 286h1.2M268 285.5v1.1"/>
<circle cx="135.7" cy="53.2" r=".84"/>
<circle cx="135.7" cy="53.2" r=".81"/>
<circle cx="150.7" cy="45.5" r=".72"/>
<circle cx="150.7" cy="45.5" r=".86"/>
<circle cx="155.7" cy="45.5" r=".71"/>
<circle cx="155.7" cy="45.5" r=".86"/>
<circle cx="159.6" cy="45.5" r=".95"/>
<circle cx="159.6" cy="45.5" r=".99"/>
<circle cx="164.3" cy="45.5" r=".44"/>
<circle cx="164.3" cy="45.5" r=".85"/>
<circle cx="169" cy="45.5" r=".95"/>
<circle cx="169" cy="45.5" r=".99"/>
<circle cx="172.8" cy="45.5" r=".87"/>
<circle cx="172.8" cy="45.5" r=".71"/>
<circle cx="177.8" cy="45.5" r=".86"/>
<circle cx="177.9" cy="45.5" r=".71"/>
<circle cx="229.5" cy="44.9" r=".93"/>
<circle cx="258" cy="44.9" r=".92"/>
<circle cx="266.6" cy="53.2" r=".81"/>
<circle cx="266.6" cy="53.2" r=".86"/>
<circle cx="135.7" cy="67.5" r=".81"/>
<circle cx="135.7" cy="67.5" r=".86"/>
<circle cx="150.7" cy="75.2" r=".72"/>
<circle cx="150.7" cy="75.2" r=".87"/>
<circle cx="155.7" cy="75.2" r=".71"/>
<circle cx="155.7" cy="75.2" r=".86"/>
<circle cx="159.6" cy="75.2" r=".95"/>
<circle cx="159.6" cy="75.2" r=".99"/>
<circle cx="164.3" cy="75.2" r=".44"/>
<circle cx="164.3" cy="75.2" r=".85"/>
<circle cx="169" cy="75.2" r=".95"/>
<circle cx="169" cy="75.2" r=".99"/>
<circle cx="172.8" cy="75.2" r=".87"/>
<circle cx="172.8" cy="75.2" r=".71"/>
<circle cx="177.8" cy="75.2" r=".87"/>
<circle cx="177.9" cy="75.2" r=".71"/>
<circle cx="229.5" cy="75.8" r=".93"/>
<circle cx="241.9" cy="77.8" r=".74"/>
<circle cx="241.9" cy="77.8" r=".76"/>
<circle cx="258" cy="75.8" r=".92"/>
<circle cx="266.6" cy="67.5" r=".85"/>
<circle cx="266.6" cy="67.5" r=".81"/>
<circle cx="174.7" cy="88" r=".99"/>
<circle cx="135.6" cy="116.8" r=".85"/>
<circle cx="135.6" cy="116.8" r=".81"/>
<circle cx="156.8" cy="113.8" r=".77"/>
<circle cx="156.8" cy="113.8" r=".75"/>
<circle cx="156.8" cy="113.8" r=".86"/>
<circle cx="161.3" cy="110.5" r=".28"/>
<circle cx="161.3" cy="110.5" r=".86"/>
<circle cx="161.3" cy="110.5" r=".78"/>
<circle cx="163.1" cy="111" r=".77"/>
<circle cx="163.1" cy="111" r=".74"/>
<circle cx="165.4" cy="111.1" r=".77"/>
<circle cx="165.4" cy="111.1" r=".74"/>
<circle cx="171.7" cy="113.8" r=".85"/>
<circle cx="171.7" cy="113.8" r=".74"/>
<circle cx="171.7" cy="113.8" r=".77"/>
<circle cx="242" cy="113.8" r=".77"/>
<circle cx="242" cy="113.8" r=".86"/>
<circle cx="242" cy="113.8" r=".75"/>
<circle cx="248.3" cy="113.8" r=".77"/>
<circle cx="248.3" cy="113.8" r=".86"/>
<circle cx="248.3" cy="113.8" r=".74"/>
<circle cx="266.7" cy="116.8" r=".86"/>
<circle cx="266.8" cy="116.8" r=".81"/>
<circle cx="347.5" cy="120.3" r="1.22"/>
<circle cx="347.5" cy="127.2" r="1.18"/>
<circle cx="347.5" cy="120.3" r="1.19"/>
<circle cx="347.5" cy="127.1" r="1.21"/>
<circle cx="347.5" cy="127.2" r="1.56"/>
<circle cx="347.5" cy="120.3" r="1.56"/>
<circle cx="347.5" cy="127.1" r="1.43"/>
<circle cx="347.5" cy="120.3" r="1.43"/>
<circle cx="354.3" cy="137.7" r=".78"/>
<circle cx="354.3" cy="137.7" r=".84"/>
<circle cx="355" cy="135.4" r=".96"/>
<circle cx="355" cy="135.4" r="1.02"/>
<circle cx="357.4" cy="134.9" r=".78"/>
<circle cx="362.1" cy="127.2" r="1.56"/>
<circle cx="362.1" cy="127.1" r="1.18"/>
<circle cx="362.1" cy="127.1" r="1.21"/>
<circle cx="362.1" cy="127.1" r="1.43"/>
<circle cx="366.8" cy="134.7" r=".79"/>
<circle cx="366.8" cy="134.7" r=".84"/>
<circle cx="369.1" cy="135.4" r=".96"/>
<circle cx="369.1" cy="135.4" r="1.02"/>
<circle cx="369.6" cy="137.8" r=".79"/>
<circle cx="369.6" cy="137.8" r=".84"/>
<circle cx="376.6" cy="120.3" r="1.21"/>
<circle cx="376.6" cy="127.1" r="1.19"/>
<circle cx="376.6" cy="127.1" r="1.43"/>
<circle cx="376.6" cy="120.3" r="1.43"/>
<circle cx="376.6" cy="127.2" r="1.57"/>
<circle cx="376.6" cy="120.3" r="1.57"/>
<circle cx="376.6" cy="127.1" r="1.22"/>
<circle cx="376.7" cy="120.3" r="1.18"/>
<circle cx="354.5" cy="147.1" r=".78"/>
<circle cx="355" cy="149.5" r=".96"/>
<circle cx="355" cy="149.5" r="1.03"/>
<circle cx="362.1" cy="142.4" r="7.6"/>
<circle cx="366.7" cy="150" r=".79"/>
<circle cx="369.1" cy="149.5" r=".96"/>
<circle cx="369.1" cy="149.5" r="1.03"/>
<circle cx="369.8" cy="147.2" r=".78"/>
<circle cx="369.8" cy="147.2" r=".84"/>
<circle cx="141.4" cy="175.5" r=".99"/>
<circle cx="141.4" cy="175.5" r=".93"/>
<circle cx="163.3" cy="173.4" r=".34"/>
<circle cx="165.3" cy="173.4" r=".35"/>
<circle cx="170" cy="175.5" r=".92"/>
<circle cx="170" cy="175.5" r=".99"/>
<circle cx="229.4" cy="175.5" r=".97"/>
<circle cx="229.5" cy="175.5" r=".92"/>
<circle cx="241.9" cy="173.4" r=".35"/>
<circle cx="258" cy="175.5" r=".97"/>
<circle cx="258" cy="175.5" r=".92"/>
<circle cx="138.4" cy="195.2" r=".48"/>
<circle cx="138.4" cy="186.6" r=".48"/>
<circle cx="141.4" cy="190.9" r=".86"/>
<circle cx="151.8" cy="193.9" r=".99"/>
<circle cx="170" cy="190.9" r=".86"/>
<circle cx="257.7" cy="190.9" r="3"/>
<circle cx="263.9" cy="195.2" r=".48"/>
<circle cx="263.9" cy="186.6" r=".48"/>
<circle cx="141.4" cy="206.3" r=".98"/>
<circle cx="141.4" cy="206.3" r=".94"/>
<circle cx="144.7" cy="215" r=".98"/>
<circle cx="170" cy="206.3" r=".93"/>
<circle cx="170" cy="206.3" r=".98"/>
<circle cx="229.4" cy="206.3" r=".97"/>
<circle cx="229.5" cy="206.3" r=".93"/>
<circle cx="258" cy="206.3" r=".97"/>
<circle cx="258" cy="206.3" r=".93"/>
<circle cx="263" cy="215" r=".99"/>
</g>
<path d="M412.4 262.3a2.5 2.5 0 0 0-4.1-1.1 2.5 2.5 0 0 0 1 4.2 2.5 2.5 0 0 0 3.2-2.9l-.1-.2" fill="none" stroke="#000" stroke-width=".3" stroke-dasharray="30.5 1.3 1.3 1.3" stroke-dashoffset="24.5" stroke-linecap="butt"/>
<path d="M414.8 261.5a5 5 0 0 0-8.3-2 5 5 0 0 0 2.2 8.3 5 5 0 0 0 6.2-6l-.1-.3" fill="none" stroke="#000" stroke-width=".3" stroke-dasharray="30.5 1.3 1.3 1.3" stroke-dashoffset="16.7" stroke-linecap="butt"/>
<g fill="none" stroke="#000" stroke-width=".3" stroke-dasharray="6.3 1.3 1.3 1.3 5.1">
<path d="M197.5 40l2 8.2M207.5 40l2 8.2M199.5 48.2l-4 4M209.5 48.2l-4 4M195.5 72.5l2 8.1M199.5 68.5l-4 4M205.5 72.5l2 8.1M209.5 68.5l-4 4M197.5 108.8l2 4M199.5 112.8l-4 4M207.5 108.8l2 4M209.5 112.8l-4 4"/>
<path d="M195.5 128.8l2 3.9M199.5 124.8l-4 4M205.5 128.8l2 3.9M209.5 124.8l-4 4M197.5 170.6l2 8.1M199.5 178.7l-4 4M207.5 170.6l2 8.1M209.5 178.7l-4 4M199.5 199l-4 4M209.5 199l-4 4M195.5 203l2 8.2M205.5 203l2 8.2"/>
</g>
<path d="M195.5 116.8l4 8M205.5 116.8l4 8" fill="none" stroke="#000" stroke-width=".3" stroke-dasharray="6.3 1.3 1.3 1.3 5.1" stroke-dashoffset="6.3"/>
<path d="M195.5 52.2l4 16.3M205.5 52.2l4 16.3M195.5 182.7l4 16.3M205.5 182.7l4 16.3" fill="none" stroke="#000" stroke-width=".3" stroke-dasharray="6.3 1.3 1.3 1.3 5.1" stroke-dashoffset="2.4"/>
<path d="M362.1 128.7v-11.3" fill="none" stroke="#000" stroke-width=".3" stroke-dasharray="30.5 1.3 1.3 1.3" stroke-dashoffset="26.8"/>
<path d="M256.6 190.9h-.1M258 189.4v-.1M258 192.3v.1M259.5 190.9h.1" fill="none" stroke="#000" stroke-width=".3" stroke-dasharray="30.5 1.3 1.3 1.3"/>
<path d="M410 255.7v14.9" fill="none" stroke="#000" stroke-width=".3" stroke-dasharray="30.5 1.3 1.3 1.3" stroke-dashoffset="25"/>
<path d="M403.4 263l12.6-.1" fill="none" stroke="#000" stroke-width=".3" stroke-dasharray="30.5 1.3 1.3 1.3" stroke-dashoffset="26.1"/>
<path d="M216 248v5" fill="none" stroke="#000" stroke-width=".3" stroke-dasharray="30.5 1.3 1.3 1.3" stroke-dashoffset="29.9"/>
<path d="M135.3 45.5v29.7M164.3 45.5v29.7M238 45.5v29.7M267 45.5v29.7" fill="none" stroke="#f00" stroke-width=".3" stroke-dasharray="30.5 1.3 1.3 1.3" stroke-dashoffset="17.5"/>
<g fill="#000">
<path d="M344.5 127.3l.6 .3h-.6z"/>
<path d="M138.3 34.3l.6-.2v.3zM189.7 34.1l.6 .2-.6 .1z"/>
<path d="M150.7 37.3l.6-.2v.4zM177.2 37.1l.6 .2-.6 .2z"/>
<path d="M270.6 37.1l.6 .2-.6 .2zM267 37.3l.6-.2v.4zM237.4 29.8l.6 .1-.6 .2zM164.3 29.9l.6-.1v.3zM361.5 131.4l.6 .2-.6 .1zM345.1 131.6l.6-.2v.3zM270.6 168.2l.6 .2-.6 .1zM258 168.4l.6-.2v.3zM353.7 191.4l.6-.1v.3zM351.9 191.3l.6 .1-.6 .2z"/>
<path d="M185.1 45.5l.1 .6h-.3zM184.9 74.6h.3l-.1 .6zM383.1 107.9l.1 .6h-.3zM382.9 129h.3l-.1 .6zM277.3 173.7l.2 .6h-.3zM277.2 207.4h.3l-.2 .6zM273.6 175.5l.2 .6h-.3zM273.5 205.7h.3l-.2 .6z"/>
<path d="M116.8 104.9l.6-.2v.3zM270.6 104.7l.6 .2-.6 .1zM155.7 40.6l.6-.2v.3zM172.2 40.4l.6 .2-.6 .1zM177.8 76.1l-.1 .6h.3zM164.3 76.1l-.2 .6h.3zM116.8 29.9l.6-.1v.3zM163.7 29.8l.6 .1-.6 .2zM116.8 34.3l.6-.2v.3zM134.7 34.1l.6 .2-.6 .1zM362.1 131.6l.6-.2v.3zM378.6 131.4l.6 .2-.6 .1zM141.4 168.4l.6-.2v.3zM169.4 168.2l.6 .2-.6 .1zM141.4 191.8l-.1 .6h.3zM141.4 207.3l-.1 .6h.3zM258 207.3l-.1 .6h.3zM116.8 168.4l.6-.2v.3zM140.8 168.2l.6 .2-.6 .1z"/>
<path d="M378.9 103.7l.6 .2-.6 .1zM344.6 103.9l.6-.2v.3z"/>
<path d="M170 168.4l.6-.2v.3zM228.8 168.2l.6 .2-.6 .1z"/>
<path d="M257.4 168.2l.6 .2-.6 .1zM229.4 168.4l.6-.2v.3z"/>
<path d="M348.2 193.8l.2 .6h-.3zM348.1 196.6h.3l-.2 .6z"/>
</g>
<g font-size="6.3">
<text x="282.1" y="250.3">名称</text>
<text x="347.1" y="250.3">图号</text>
<text x="282.1" y="260.3">材质</text>
<text x="347.1" y="260.3">质量</text>
<text x="383.3" y="262.1">视</text>
<text x="383.3" y="269.9">图</text>
<text x="282.1" y="270.3">版次</text>
<text x="347.1" y="270.3">比例</text>
</g>
<g font-size="4.2">
<text x="4.8" y="237.6">注意：1.行走平行度（正面+侧面），450行程内，≤±0.03mm，1000行程内，≤±0.05mm。</text>
<text x="12.2" y="243.3">2.本体形变，450行程内，≤±0.03mm，1000行程内，≤±0.05mm。</text>
<text x="18.6" y="251.3">型号/规格</text>
<text x="69.5" y="251.3">GTH12-850-BM-M40-C4</text>
<text x="300.8" y="249.5">GTH12-850-BM-M40-C4</text>
<text x="14.4" y="258.3">螺杆型号/规格</text>
<text x="19.7" y="263.9">有效行程</text>
<text x="63.7" y="258.3">1605</text>
<text x="86.5" y="263.9">850</text>
<text x="89.9" y="258.3">1610</text>
<text x="111.7" y="258.3">1620</text>
<text x="19.7" y="269.5">精度等级</text>
<text x="87.6" y="269.5">C7</text>
<text x="259" y="267">2022/9/29</text>
<text x="19.7" y="275.2">马达容量</text>
<text x="74.9" y="275.2">400W（无刹车）</text>
<text x="15.5" y="280.8">重复定位精度</text>
<text x="86.7" y="280.8">0.02</text>
<text x="9.1" y="286.4">感应开关方式及数量</text>
<text x="72.7" y="286.4">外挂型三只（C4）</text>
<text x="15.5" y="292">建议最快速度</text>
<text x="60.5" y="292">250MM/S</text>
<text x="86.7" y="292">500MM/S</text>
<text x="107.4" y="292">1000MM/S</text>
</g>
<g font-size="4.1">
<text x="261.8" y="192.4">I</text>
<text x="371.1" y="193.3">I</text>
<text x="365" y="198.5">2 : 3.5</text>
</g>
<g font-size="3.5">
<text x="80.9" y="35.5">64.50 滑台极限位置 1</text>
<text x="121.4" y="31.2">166 滑台原始位置</text>
<text x="166.5" y="35.5">182</text>
<text x="191.4" y="31.2">850 有效行程</text>
<text x="167.4" y="41.8">60</text>
<text x="167.4" y="38.6">95</text>
<text x="273.9" y="38.6">14.50 滑台极限位置 1</text>
<text x="186.4" y="62.7" transform="rotate(-90 186.4 62.7)">104</text>
<text x="179.4" y="83.3">8 x M6 贯穿</text>
<text x="165.9" y="89.2">2 x</text>
<text x="176.3" y="89.2">6 H7</text>
<text x="189.5" y="89.2">8</text>
<text x="180.4" y="106.1">1132</text>
<text x="359.5" y="105.1">122</text>
<text x="329.8" y="125.8">基准面</text>
<text x="384.4" y="120.1" transform="rotate(-90 384.4 120.1)">76</text>
<text x="333.7" y="132.8">59.50</text>
<text x="381.3" y="132.8">60</text>
<text x="127.7" y="169.6">86</text>
<text x="153.4" y="169.6">100</text>
<text x="197.4" y="169.6">800</text>
<text x="242.9" y="169.6">100</text>
<text x="260.5" y="169.6">46</text>
<text x="143" y="195.2">2 x</text>
<text x="153.4" y="195.2">6 H7</text>
<text x="166.6" y="195.2">6</text>
<text x="274.9" y="192.4" transform="rotate(-90 274.9 192.4)">108</text>
<text x="278.6" y="192.4" transform="rotate(-90 278.6 192.4)">120</text>
<text x="357.2" y="192.7">2</text>
<text x="349.5" y="208.9" transform="rotate(-90 349.5 208.9)">0</text>
<text x="353" y="206.4" transform="rotate(-90 353 206.4)">6</text>
<text x="143" y="212.7">18 x M8</text>
<text x="161.4" y="212.7">16</text>
<text x="259.6" y="212.7">4 x M8</text>
<text x="276.3" y="212.7">16</text>
<text x="346" y="210.6" transform="rotate(-90 346 210.6)">+0.012</text>
<text x="349.5" y="214.2" transform="rotate(-90 349.5 214.2)">6</text>
<text x="146.4" y="216.2">6.5 贯穿</text>
<text x="264.7" y="216.2">6.5 贯穿</text>
<text x="221.4" y="246.8">1</text>
<text x="221.4" y="251.8">2</text>
<text x="218.8" y="256.8">序号</text>
<text x="232.2" y="256.8">修 订 版 次</text>
<text x="257.5" y="256.8">设计变更编号</text>
<text x="228.2" y="261.8">设</text>
<text x="240.1" y="261.8">计</text>
<text x="252" y="261.8">变</text>
<text x="263.9" y="261.8">更</text>
<text x="219.1" y="266.7">设 计</text>
<text x="366.6" y="269.3">1:3.5</text>
<text x="219.1" y="271.7">校 核</text>
<text x="219.1" y="276.7">批 准</text>
<text x="222.9" y="282.7">技术要求：</text>
<text x="231.8" y="287.3">1、未标注公差全部 0.1</text>
<text x="231.7" y="291.8">2、未标注倒角全部C0.3</text>
</g>
</svg>
